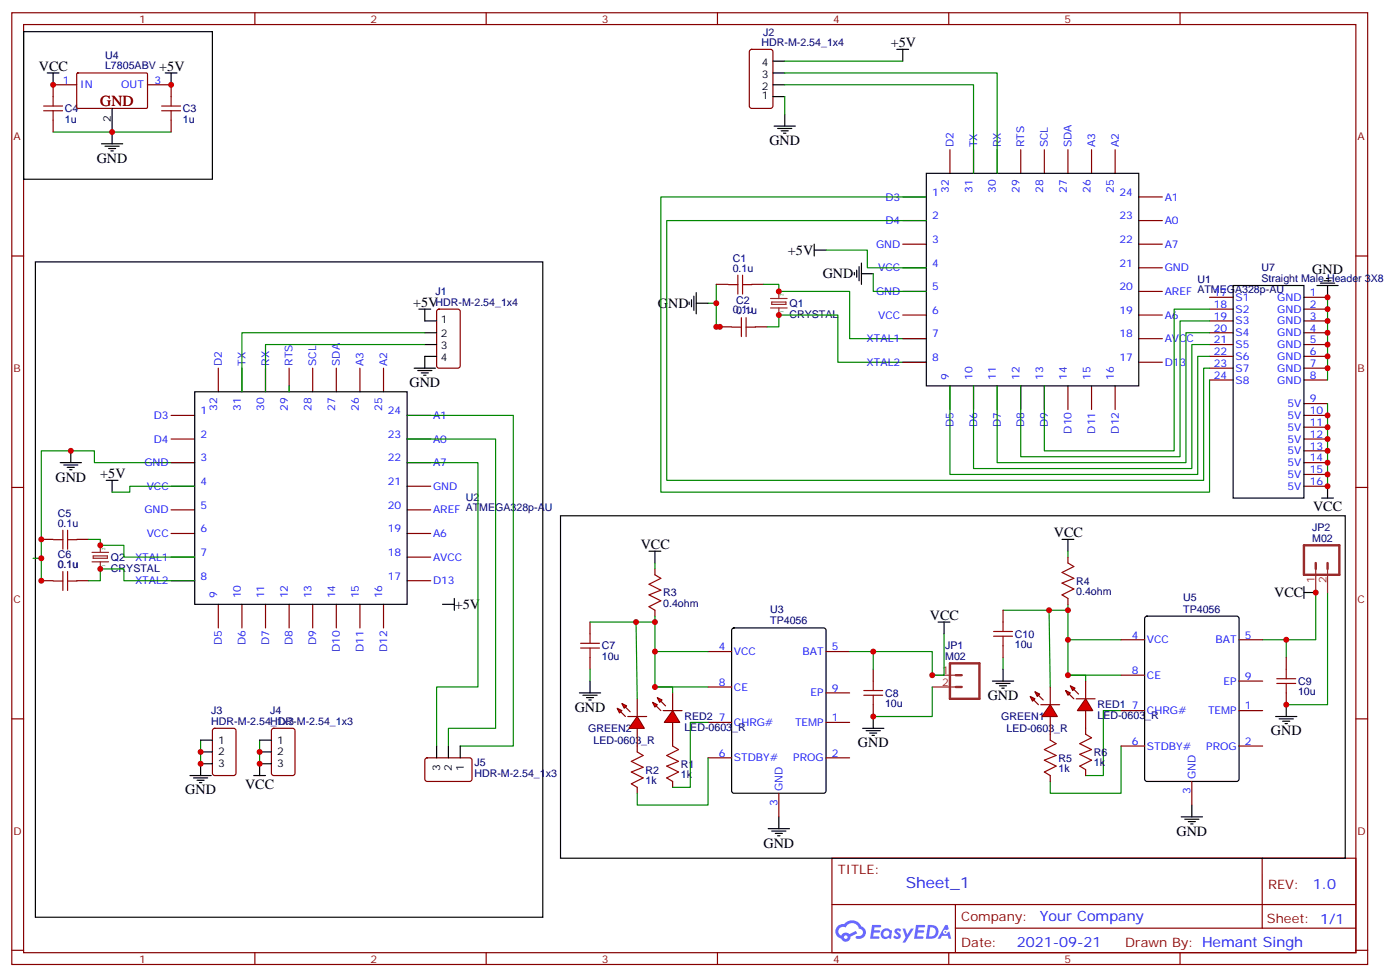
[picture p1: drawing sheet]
<svg xmlns="http://www.w3.org/2000/svg" width="419mm" height="292mm" viewBox="0 0 419 292" stroke-linecap="round" stroke-linejoin="round" font-family="sans-serif">
<g fill="none" stroke="#870000" stroke-width=".35">
<path d="M3.5 3.8h405.4v284.3h-405.4zM7.1 7.3h398.2v277.3h-398.2zM76.2 3.8v3.5M145.3 3.8v3.5M214.5 3.8v3.5M283.6 3.8v3.5M352.8 3.8v3.5M3.5 76.5h3.6M405.3 76.5h3.6M3.5 145.6h3.6M405.3 145.6h3.6M3.5 214.8h3.6"/>
<path d="M405.3 214.8h3.6M248.7 256.4h156.6v28.2h-156.6zM377.3 256.4v20.9M248.7 270.2h156.5M285.6 277.3h119.6M285.6 270.2v14.2M3.5 283.9h3.6M76.2 284.6v3.5M145.3 284.6v3.5M214.5 284.6v3.5M283.6 284.6v3.5M352.8 284.6v3.5"/>
<path d="M405.3 283.9h3.6"/>
</g>
<g fill="#5487ff">
<path d="M267.7 277.6a1.22 1.22 0 0 1 1.7 .2l-.4 .6a.47 .47 0 0 0-.3-.4 .47 .47 0 0 0-.5 .2l.1 .2a1.14 1.14 0 0 1 .8 1.8 1.14 1.14 0 0 1-1.9 0l-.2-.2 .5-.6 .7 .5a.29 .29 0 0 0 .3-.3 .29 .29 0 0 0-.2-.3 1.04 1.04 0 0 1-.6-1.7z"/>
<path d="M260.7 276.3h2.4l.3 .2-.2 .5-1.8 .1-.1 .8h1.5l.3 .4-.3 .4h-1.6l-.2 1.1h1.7l.2 .3-.2 .3-2.6 .1z"/>
<path d="M273.8 276.3h2.4l.3 .2-.1 .5-1.8 .1-.2 .8h1.6l.3 .4-.4 .4h-1.6l-.1 1.1h1.7l.2 .3-.2 .3-2.6 .1z"/>
<path d="M282.6 276.3h.7l.3 1.3-.6 .3a.69 .69 0 0 0-1 .3 .69 .69 0 0 0 .4 .9 .69 .69 0 0 0 .9-.6l.5-.2 .6 2.2h-.8l-.2-.9h-1.8l-.5 .9h-.8z"/>
<path d="M269.8 277.4h.8l.6 1.8 1.1-1.8h.9l-2.6 4.2h-.8l.9-1.5z"/>
<path d="M277.4 276.3l-.6 4.2h1.3a2.11 2.11 0 0 0 2.5-2.1 2.11 2.11 0 0 0-2.5-2.1zM278.1 277.1a1.43 1.43 0 0 1 1.6 1.6 1.43 1.43 0 0 1-2 1.1z"/>
<path d="M263.7 277.9a1.54 1.54 0 0 0-.1 2.2 1.54 1.54 0 0 0 2.2 .1l.6 .3 .3-2.3-.2-.3h-.4a1.49 1.49 0 0 0-2.4 0zM264 278.9a.94 .94 0 0 1 1.8 0 .94 .94 0 0 1-1.8 0z"/>
<path d="M250.4 276.7a2.18 2.18 0 0 0 1.1 3.7 1.44 1.44 0 0 0 1.6 .9 1.44 1.44 0 0 0 1.2-1.4l2-1.1-.5-.7-1.9 1a1.47 1.47 0 0 0-2.4 .4 1.39 1.39 0 0 1-.7-1.9 1.39 1.39 0 0 1 2-.5 2.12 2.12 0 0 1 2.2-1.3 2.12 2.12 0 0 1 1.9 1.7 1.14 1.14 0 0 1 1.1 1.4 1.14 1.14 0 0 1-1.7 .7 .43 .43 0 0 0-.5 .4 .43 .43 0 0 0 .4 .5 1.98 1.98 0 0 0 2.5-1.2 1.98 1.98 0 0 0-1.2-2.6 3.1 3.1 0 0 0-5.3-.6l-.9 .1zM252.3 280a.55 .55 0 0 1 1.1 0 .55 .55 0 0 1-1.1 0z"/>
<circle cx="282.6" cy="278.4" r=".26"/>
</g>
<g fill="none" stroke="#000" stroke-width=".35">
<path d="M7.1 9.5h56.4v44.1h-56.4zM231.1 18.3h3.5M268.1 14.7h3.5M269.9 14.7v3.6M33.5 32.4v10.6M231.1 28.9h3.5M231.1 25.3h3.5M231.1 21.8h3.5M231.4 37.7h6.4M232.5 38.4h4.2M233.5 39.1h2.2M234.2 39.8h.7"/>
<path d="M234.6 34.1v3.6M30.3 43h6.4M31.4 43.7h4.2M32.5 44.4h2.1M33.2 45.1h.7M256.8 79.7v4.2M257.5 78.6v6.3M125.2 92.4h3.6M127 92.4v3.5h3.5M127 99.4h3.5M206 90.2v.7M206.7 89.5v2.2"/>
<path d="M207.4 88.5v4.2M208.1 90.6h3.6M208.1 87.4v6.4M255.4 81.4v.7M256.1 80.7v2.1M257.5 81.8h3.6M123.8 110h6.4M124.9 110.7h4.2M125.9 111.4h2.2M126.6 112.1h.8M127 102.9h3.5M130.5 106.5h-3.5v3.5"/>
</g>
<path d="M224.2 15l.5-.3h5.7l.6 .5 .1 16.5-.5 .6-5.9 .1-.6-.5-.1-16.4zM15.9 35.9v3.5M22.9 25.3h-7v3.6M23 22l.3-.2h20.6l.2 .4-.1 10-.3 .2-20.6-.1-.2-.3zM44.1 25.3h7.1v3.6M51.2 35.9v3.5M130.8 92.6l.4-.2h5.7l.6 .4 .1 16.5-.5 .6-5.9 .1-.6-.5-.1-16.4z" fill="none" stroke="#870000" stroke-width=".35"/>
<path d="M15.9 39.4h35.3M211.7 90.6h2.4M214.1 97.6h1.1" fill="none" stroke="#008700" stroke-width=".35"/>
<path d="M13.1 33.1h5.6M13.1 31.7h5.6M15.9 28.9v2.8M15.9 33.1v2.8M48.3 33.1h5.7M48.3 31.7h5.7M51.2 28.9v2.8M51.2 33.1v2.8" fill="none" stroke="#a10000" stroke-width=".35"/>
<path d="M230.4 89.2h4.9M230.4 92h4.9M230.7 90.2h4.2v.7h-4.2zM232.8 87.1v2.1M232.8 92v2.1" fill="none" stroke="#8c2424" stroke-width=".35"/>
<g fill="#8c2424">
<circle cx="232.8" cy="87.1" r=".18"/>
<circle cx="232.8" cy="94.1" r=".18"/>
</g>
<path d="M214.1 84.9v12.7h1.1M58.2 138.2h-30v-3.5h-15.9v39.1M9.9 166.8h2.4" fill="none" stroke="#008700" stroke-width=".35"/>
<g fill="none" stroke="#a10000" stroke-width=".35">
<path d="M217.8 85h2.8M218.8 97.7h2.8M220.6 82.2v5.7M221.6 94.9v5.7M222 85h2.8M222 82.2v5.7M223.1 97.7h2.8M223.1 94.9v5.7M18.8 158.4v5.7M20.2 158.4v5.7M16 161.2h2.8M16 173.6h2.8"/>
<path d="M18.8 170.8v5.6M20.2 161.2h2.8M20.2 170.8v5.6M20.2 173.6h2.8"/>
</g>
<path d="M214.1 84.9h3.6M215.2 97.6h3.5M224.7 84.9h3.5M225.8 97.6h3.5M12.3 161.1h3.6M12.3 173.5h3.6M22.9 161.1h3.6M22.9 173.5h3.6" fill="none" stroke="#870000" stroke-width=".35"/>
<path d="M10.6 78.2h151.7v195.8h-151.7z" fill="none" stroke="#000" stroke-width=".35"/>
<path d="M27.5 165h5M27.5 167.9h5M27.9 166.1h4.2v.7h-4.2zM30 162.9v2.1M30 167.9v2.1" fill="none" stroke="#8c2424" stroke-width=".35"/>
<g fill="#8c2424">
<circle cx="30" cy="162.9" r=".18"/>
<circle cx="30" cy="170" r=".18"/>
</g>
<path d="M194 164.7h3.6M195.8 164.7v3.5M219 187.8l.4-.2h26.8l.7 .4v48.3l-.4 .6-27.1 .1-.6-.5-.1-48.2zM173.2 207h6.4M174.3 207.7h4.2M175.3 208.4h2.1M176 209.1h.7M176.4 203.5v3.5" fill="none" stroke="#000" stroke-width=".35"/>
<g fill="none" stroke="#870000" stroke-width=".35">
<path d="M195.8 170v1.7M176.4 185.8v3.6M176.4 196.4v3.6M195.8 182.3v1.8M211.7 194.7h7M246.9 194.7h7.1M261.1 200v3.5M211.7 215.8h7M211.7 205.2h7M246.9 215.8h7.1M246.9 207h7.1M261.1 210.5v3.6"/>
<path d="M190.5 222.9v1.7M190.5 235.2v1.8M201.1 221.1v1.8M201.1 233.5v1.7M211.7 226.4h7M232.8 237v7.1M246.9 226.4h7.1"/>
</g>
<path d="M195.8 171.7l1.8 1.1-3.6 1.8 3.6 1.7-3.6 1.4 3.6 1.8-3.6 1.8 1.8 1M173.6 193.6h5.6M173.6 192.2h5.6M176.4 189.4v2.8M176.4 193.6v2.8M258.2 207.7h5.7M258.2 206.3h5.7M261.1 203.5v2.8M261.1 207.7v2.8M190.5 224.6l1.8 1.1-3.6 1.8 3.6 1.7-3.6 1.4 3.6 1.8-3.6 1.8 1.8 1M201.1 222.9l1.7 1-3.5 1.8 3.5 1.8-3.5 1.4 3.5 1.7-3.5 1.8 1.8 1.1" fill="none" stroke="#a10000" stroke-width=".35"/>
<path d="M195.8 168.2v1.8M176.4 185.8h19.4M176.4 200v3.5M195.8 184.1v10.6h15.9M195.8 194.7v10.5h15.9" fill="none" stroke="#008700" stroke-width=".35"/>
<g fill="#f00" stroke="#870000" stroke-width=".35">
<path d="M201.1 212.3l2.1 3.5h-4.6z"/>
<path d="M198.3 212.3h5.6z"/>
</g>
<g fill="#870000" stroke="#870000" stroke-width=".35">
<path d="M196.1 210.9l1.5 1.4z"/>
<path d="M197.6 209.5l1.4 1.4z"/>
</g>
<g fill="#f00" stroke="#870000" stroke-width=".35">
<path d="M195.1 209.8l1.4 .7-.7 .7z"/>
<path d="M196.5 208.4l1.4 .7-.7 .7z"/>
</g>
<path d="M201.1 207v5.3M201.1 215.8v5.3" fill="none" stroke="#870000" stroke-width=".35"/>
<g fill="#f00" stroke="#870000" stroke-width=".35">
<path d="M190.5 214.1l2.1 3.5h-4.6z"/>
<path d="M187.7 214.1h5.6z"/>
</g>
<g fill="#870000" stroke="#870000" stroke-width=".35">
<path d="M185.6 212.7l1.4 1.4z"/>
<path d="M187 211.2l1.4 1.5z"/>
</g>
<g fill="#f00" stroke="#870000" stroke-width=".35">
<path d="M184.5 211.6l1.4 .7-.7 .7z"/>
<path d="M185.9 210.2l1.4 .7-.7 .7z"/>
</g>
<path d="M190.5 208.8v5.3M190.5 217.6v5.3" fill="none" stroke="#870000" stroke-width=".35"/>
<g fill="none" stroke="#008700" stroke-width=".35">
<path d="M393.3 177v14.1h-15.8M396.9 177v33.5h-12.4M190.1 185.8l.4 23M261.1 194.7v5.3M282.2 189.4v12.3h-3.5v-7h-24.7M313.6 182.3l.4 22.9M384.5 191.1v5.3M195.8 205.2h5.3v1.8M211.7 215.8h-5.3v19.4h-5.3M278.7 205.2v8.9h-17.6M319.3 201.7h5.3v1.8M335.1 212.3h-5.3v19.4h-5.2"/>
<path d="M211.7 226.4v14.1h-21.2v-3.5M335.1 222.9v14.1h-21.1v-3.5"/>
</g>
<g fill="none" stroke="#000" stroke-width=".35">
<path d="M257.9 217.6h6.3M258.9 218.3h4.3M260 219h2.1M260.7 219.7h.7M261.1 214.1v3.5M381.4 214.1h6.3M382.4 214.8h4.2M383.5 215.5h2.1M384.2 216.2h.7M384.5 210.5v3.6M229.7 247.6h6.3M230.7 248.3h4.2"/>
<path d="M231.8 249h2.1M232.5 249.7h.7M232.8 244.1v3.5M353.1 244.1h6.4M354.2 244.8h4.2M355.2 245.5h2.2M356 246.2h.7M356.3 240.5v3.6"/>
</g>
<path d="M389.8 162.9h10.6v8.8h-10.6zM393.3 168.2v1.8M396.9 168.2v1.8M284 198.2h8.8v10.6h-8.8zM285.8 205.2h1.7M285.8 201.7h1.7" fill="none" stroke="#8c2424" stroke-width=".71"/>
<path d="M393.3 170v7M396.9 170v7M278.7 201.7h7.1M278.7 205.2h7.1" fill="none" stroke="#8c2424" stroke-width=".35"/>
<g fill="#f00" stroke="#870000" stroke-width=".35">
<path d="M314 210.5l2.1 3.6h-4.6z"/>
<path d="M311.1 210.5h5.7z"/>
</g>
<g fill="#870000" stroke="#870000" stroke-width=".35">
<path d="M309 209.1l1.4 1.4z"/>
<path d="M310.4 207.7l1.5 1.4z"/>
</g>
<g fill="#f00" stroke="#870000" stroke-width=".35">
<path d="M308 208.1l1.4 .7-.7 .7z"/>
<path d="M309.4 206.7l1.4 .7-.7 .7z"/>
</g>
<path d="M314 205.2v5.3M314 214.1v5.3" fill="none" stroke="#870000" stroke-width=".35"/>
<g fill="#f00" stroke="#870000" stroke-width=".35">
<path d="M324.6 208.8l2.1 3.5h-4.6z"/>
<path d="M321.7 208.8h5.7z"/>
</g>
<g fill="#870000" stroke="#870000" stroke-width=".35">
<path d="M319.6 207.4l1.4 1.4z"/>
<path d="M321 206l1.4 1.4z"/>
</g>
<g fill="#f00" stroke="#870000" stroke-width=".35">
<path d="M318.6 206.3l1.4 .7-.7 .7z"/>
<path d="M320 204.9l1.4 .7-.7 .7z"/>
</g>
<g fill="none" stroke="#870000" stroke-width=".35">
<path d="M269.9 58.8h7M284 44.7v7.1M291 44.7v7.1M298.1 44.7v7.1M305.2 44.7v7.1M312.2 44.7v7.1M319.3 44.7v7.1M326.3 44.7v7.1M333.4 44.7v7.1M340.4 58.8h7.1M269.9 65.9h7M269.9 73h7"/>
<path d="M340.4 65.9h7.1M340.4 73h7.1M269.9 80h7M269.9 87.1h7M269.9 94.1h7M340.4 80h7.1M340.4 87.1h7.1M340.4 94.1h7.1M361.6 88.8h7.1M361.6 92.4h7.1M361.6 95.9h7.1M361.6 99.4h7.1"/>
<path d="M389.8 88.8h7.1M389.8 92.4h7.1M389.8 95.9h7.1M389.8 99.4h7.1M65.3 110v7.1M72.3 110v7.1M79.4 110v7.1M86.4 110v7.1M93.5 110v7.1M100.5 110v7.1M107.6 110v7.1M114.7 110v7.1"/>
<path d="M269.9 101.2h7M269.9 108.2h7M284 115.3v7M291 115.3v7M298.1 115.3v7M305.2 115.3v7M312.2 115.3v7M319.3 115.3v7M326.3 115.3v7M333.4 115.3v7M340.4 101.2h7.1M340.4 108.2h7.1"/>
<path d="M361.6 102.9h7.1M361.6 106.5h7.1M361.6 110h7.1M361.6 113.5h7.1M389.8 102.9h7.1M389.8 106.5h7.1M389.8 110h7.1M389.8 113.5h7.1M51.2 124.1h7M51.2 131.2h7M51.2 138.2h7M121.7 124.1h7.1"/>
<path d="M121.7 131.2h7.1M121.7 138.2h7.1M389.8 124.1h7.1M389.8 131.2h7.1M389.8 138.2h7.1M389.8 120.6h7.1M389.8 127.6h7.1M389.8 134.7h7.1M51.2 145.3h7M51.2 152.3h7M51.2 159.4h7M121.7 145.3h7.1"/>
<path d="M121.7 152.3h7.1M121.7 159.4h7.1M389.8 145.3h7.1M389.8 141.7h7.1M51.2 166.4h7M51.2 173.5h7M121.7 166.4h7.1M121.7 173.5h7.1M319.3 166.4v1.8M319.3 178.8v1.8M65.3 180.6v7M72.3 180.6v7"/>
<path d="M79.4 180.6v7M86.4 180.6v7M93.5 180.6v7M100.5 180.6v7M107.6 180.6v7M114.7 180.6v7M299.9 182.3v3.5M299.9 192.9v3.5M335.1 191.1h7.1M370.4 191.1h7.1M384.5 196.4v3.6M63.7 217.8l.5-.2h5.6l.7 .4 .1 13-.5 .6-5.9 .1-.6-.5-.1-12.9z"/>
<path d="M81.4 217.8l.4-.2h5.7l.6 .4 .1 13-.5 .6-5.9 .1-.6-.5-.1-12.9zM314 219.4v1.7M324.6 203.5v5.3M324.6 212.3v7.1M335.1 212.3h7.1M335.1 201.7h7.1M370.4 212.3h7.1M370.4 203.5h7.1M384.5 207v3.5M127.2 226.6l.5-.2 13 .1 .4 .6-.1 5.9-.6 .5-13-.1-.4-.6v-5.7zM314 231.7v1.8M324.6 229.9v1.8"/>
<path d="M335.1 222.9h7.1M356.3 233.5v7M370.4 222.9h7.1"/>
</g>
<g fill="none" stroke="#008700" stroke-width=".35">
<path d="M234.6 18.3h35.3M234.6 25.3h56.4v26.5M234.6 21.8h63.5v30M234.6 28.9v5.2M276.9 58.8h-79.3v88.2h164v-33.5M246.9 74.7h12.4v5.3h17.6M276.9 65.9h-77.6v77.6h160.5v-33.5h1.8M127 99.4h-54.7v17.7M228.2 84.9h4.6v2.2h21.2v14.1h22.9M229.3 97.6h3.5v-3.5h17.7v14.1h26.4M261.1 81.8v5.3h15.8M361.6 99.4h-7.1v38.8h-56.4v-22.9"/>
<path d="M361.6 95.9h-8.8v40.6h-47.6v-21.2M361.6 92.4h-10.6v42.3h-38.8v-19.4M396.9 88.8v24.7M86.4 115.3v1.8M127 102.9h-47.6v14.2M361.6 106.5h-3.5v35.2h-74.1v-26.4M361.6 102.9h-5.3v37.1h-65.3v-24.7M121.7 124.1h31.8v98.8h-15.9M121.7 131.2h26.5v86.4h-14.1v5.3M121.7 138.2h21.2v67h-12.4v17.7M396.9 120.6v24.7M58.2 145.3h-19.4v1.7h-5.3"/>
<path d="M26.5 173.5h3.5v-3.5h7v3.5h21.2M26.5 161.1h3.5v1.8h7v3.5h21.2M319.3 164.7v1.7M299.9 182.3h19.4M299.9 196.4v3.6M319.3 191.1v10.6h15.8M319.3 180.6v10.5h15.8M60 221.1v7.1M77.6 221.1v7.1"/>
</g>
<g fill="none" stroke="#000" stroke-width=".35">
<path d="M14.1 21.8h3.5M15.9 21.8v3.5M49.4 21.8h3.5M51.2 21.8v3.5M276.9 51.8h63.5v63.5h-63.5zM243.4 74.7h3.5M243.4 73v3.5M368.7 85.3h21.1v63.5h-21.1zM393.7 85.3h6.3M394.8 84.6h4.2M395.8 83.9h2.1M396.5 83.2h.7"/>
<path d="M396.9 85.3v3.5M58.2 117.1h63.5v63.5h-63.5zM18 138.2h6.3M19 138.9h4.3M20.1 139.6h2.1M21.2 134.7v3.5M20.8 140.3h.7M31.7 143.5h3.6M33.5 143.5v3.5M167.6 154.1h234.6v102.3h-234.6zM395.1 148.8h3.5M396.9 145.3v3.5"/>
<path d="M135.8 178.8v3.5M317.5 161.1h3.5M319.3 161.1v3.6M389.8 177h3.5M389.8 175.3v3.5M132.3 180.6h3.5M280.5 185.8h3.5M282.2 185.8v3.6M299.9 200v3.5M342.4 184.3l.5-.2h26.8l.7 .4v48.3l-.4 .6-27.1 .1-.7-.5v-48.2zM296.7 203.5h6.3M297.7 204.2h4.3"/>
<path d="M298.8 204.9h2.1M299.5 205.6h.7M56.8 231.7h6.3M57.9 232.4h4.2M58.9 233.1h2.1M59.6 233.8h.7M60 221.1h3.5M60 224.6h3.5M63.5 228.2h-3.5v3.5M75.8 231.7h3.6M77.6 221.1h3.5M77.6 224.6h3.5"/>
<path d="M81.1 228.2h-3.5v3.5M130.5 222.9v3.5M134.1 222.9v3.5M137.6 222.9v3.5"/>
</g>
<path d="M319.3 168.2l1.7 1.1-3.5 1.7 3.5 1.8-3.5 1.4 3.5 1.8-3.5 1.7 1.8 1.1M297 190.1h5.7M297 188.7h5.7M299.9 185.8v2.9M299.9 190.1v2.8M384.5 200v2.8M324.6 219.4l1.7 1-3.5 1.8 3.5 1.7-3.5 1.5 3.5 1.7-3.5 1.8 1.8 1M381.7 204.2h5.6M381.7 202.8h5.6M384.5 204.2v2.8M314 221.1l1.7 1.1-3.5 1.7 3.5 1.8-3.5 1.4 3.5 1.8-3.5 1.7 1.8 1.1" fill="none" stroke="#a10000" stroke-width=".35"/>
<g fill="#c00">
<circle cx="33.5" cy="39.4" r=".88"/>
<circle cx="214.1" cy="90.6" r=".88"/>
<circle cx="195.8" cy="194.7" r=".88"/>
<circle cx="195.8" cy="185.8" r=".88"/>
<circle cx="195.8" cy="205.2" r=".88"/>
<circle cx="261.1" cy="214.1" r=".88"/>
<circle cx="261.1" cy="194.7" r=".88"/>
<circle cx="190.1" cy="185.8" r=".88"/>
<circle cx="313.6" cy="182.3" r=".88"/>
<circle cx="384.5" cy="191.1" r=".88"/>
<circle cx="384.5" cy="210.5" r=".88"/>
<circle cx="319.3" cy="201.7" r=".88"/>
<circle cx="319.3" cy="182.3" r=".88"/>
<circle cx="319.3" cy="191.1" r=".88"/>
<circle cx="214.1" cy="97.6" r=".88"/>
<circle cx="215.2" cy="97.6" r=".88"/>
<circle cx="15.9" cy="25.3" r=".88"/>
<circle cx="51.2" cy="25.3" r=".88"/>
<circle cx="232.8" cy="87.1" r=".88"/>
<circle cx="232.8" cy="94.1" r=".88"/>
<circle cx="396.9" cy="88.8" r=".88"/>
<circle cx="396.9" cy="92.4" r=".88"/>
<circle cx="396.9" cy="95.9" r=".88"/>
<circle cx="396.9" cy="99.4" r=".88"/>
<circle cx="396.9" cy="102.9" r=".88"/>
<circle cx="396.9" cy="106.5" r=".88"/>
<circle cx="396.9" cy="110" r=".88"/>
<circle cx="396.9" cy="145.3" r=".88"/>
<circle cx="396.9" cy="124.1" r=".88"/>
<circle cx="396.9" cy="127.6" r=".88"/>
<circle cx="396.9" cy="131.2" r=".88"/>
<circle cx="396.9" cy="134.7" r=".88"/>
<circle cx="396.9" cy="138.2" r=".88"/>
<circle cx="396.9" cy="141.7" r=".88"/>
<circle cx="30" cy="162.9" r=".88"/>
<circle cx="30" cy="170" r=".88"/>
<circle cx="12.3" cy="166.8" r=".88"/>
<circle cx="12.3" cy="173.5" r=".88"/>
<circle cx="12.3" cy="161.1" r=".88"/>
<circle cx="21.2" cy="134.7" r=".88"/>
<circle cx="60" cy="228.2" r=".88"/>
<circle cx="60" cy="224.6" r=".88"/>
<circle cx="77.6" cy="228.2" r=".88"/>
<circle cx="77.6" cy="224.6" r=".88"/>
<circle cx="278.7" cy="201.7" r=".88"/>
<circle cx="393.3" cy="177" r=".88"/>
</g>
<text font-size="4.6" fill="#800" x="30" y="31.7">GND</text>
<text font-size="4.6" fill="#00f" x="270.8" y="265.4">Sheet_1</text>
<g font-size="4.2">
<text x="266.3" y="14">+5V</text>
<text x="11.6" y="21.1">VCC</text>
<text x="47.6" y="21.1">+5V</text>
<text x="230" y="43.3">GND</text>
<text x="28.9" y="48.6">GND</text>
<text x="235.6" y="76.1">+5V</text>
<text x="245.9" y="83.2">GND</text>
<text x="392.3" y="82">GND</text>
<text x="123.5" y="91.7">+5V</text>
<text x="196.7" y="92">GND</text>
<text x="122.4" y="115.6">GND</text>
<text x="16.6" y="143.9">GND</text>
<text x="30" y="142.8">+5V</text>
<text x="392.6" y="152.8">VCC</text>
<text x="315" y="160.4">VCC</text>
<text x="191.6" y="164">VCC</text>
<text x="380.9" y="178.5">VCC</text>
<text x="136" y="182">+5V</text>
<text x="278" y="185.1">VCC</text>
<text x="295.3" y="209.1">GND</text>
<text x="171.8" y="212.7">GND</text>
<text x="379.9" y="219.7">GND</text>
<text x="256.5" y="223.2">GND</text>
<text x="55.4" y="237.3">GND</text>
<text x="73.3" y="235.7">VCC</text>
<text x="351.7" y="249.7">GND</text>
<text x="228.2" y="253.2">GND</text>
</g>
<g font-size="4.2" fill="#00f">
<text x="392.5" y="265.7">1.0</text>
<text x="310.9" y="275.2">Your Company</text>
<text x="304" y="283">2021-09-21</text>
</g>
<g font-size="3.9" fill="#800">
<text x="250.5" y="261">TITLE:</text>
<text x="379.1" y="265.7">REV:</text>
<text x="287.4" y="275.2">Company:</text>
<text x="378.7" y="275.8">Sheet: 1/1</text>
<text x="287.4" y="282.9">Date:</text>
<text x="336.4" y="282.9">Drawn By: Hemant Singh</text>
</g>
<g font-size="3.2" fill="#800">
<text x="41.6" y="6.8">1</text>
<text x="110.8" y="6.8">2</text>
<text x="179.9" y="6.8">3</text>
<text x="249.1" y="6.8">4</text>
<text x="318.2" y="6.8">5</text>
<text x="4.1" y="41.9">A</text>
<text x="405.9" y="41.9">A</text>
<text x="4.1" y="111.1">B</text>
<text x="405.9" y="111.1">B</text>
<text x="4.1" y="180.2">C</text>
<text x="405.9" y="180.2">C</text>
<text x="4.1" y="249.3">D</text>
<text x="405.9" y="249.3">D</text>
<text x="41.6" y="287.6">1</text>
<text x="110.8" y="287.6">2</text>
<text x="179.9" y="287.6">3</text>
<text x="249.1" y="287.6">4</text>
<text x="318.2" y="287.6">5</text>
</g>
<g font-size="3.2" fill="#000080">
<text x="228.1" y="10.7">J2</text>
<text x="31.4" y="17.5">U4</text>
<text x="227.7" y="13.7">HDR-M-2.54_1x4</text>
<text x="31.4" y="20.7">L7805ABV</text>
<text x="19.4" y="33.5">C4</text>
<text x="54.7" y="33.5">C3</text>
<text x="19.4" y="36.7">1u</text>
<text x="54.7" y="36.7">1u</text>
<text x="219" y="81.2">0.1u</text>
<text x="219.1" y="78.2">C1</text>
<text x="377.1" y="81">U7</text>
<text x="130.2" y="88.1">J1</text>
<text x="357.9" y="84.5">U1</text>
<text x="377.1" y="84.2">Straight Male Header 3X8</text>
<text x="130.2" y="91.3">HDR-M-2.54_1x4</text>
<text x="219" y="93.5">0.1u</text>
<text x="220.1" y="90.9">C2</text>
<text x="236" y="94.9">CRYSTAL</text>
<text x="236" y="91.7">Q1</text>
<text x="139.2" y="149.8">U2</text>
<text x="17.3" y="154.4">C5</text>
<text x="17.3" y="157.4">0.1u</text>
<text x="392.3" y="161.9">M02</text>
<text x="392.3" y="158.6">JP2</text>
<text x="17.3" y="166.7">C6</text>
<text x="33.2" y="167.6">Q2</text>
<text x="17.3" y="169.7">0.1u</text>
<text x="33.2" y="170.8">CRYSTAL</text>
<text x="198.3" y="178.2">R3</text>
<text x="321.7" y="177.8">0.4ohm</text>
<text x="321.7" y="174.6">R4</text>
<text x="353.7" y="179.6">U5</text>
<text x="198.3" y="181.4">0.4ohm</text>
<text x="230.3" y="183.2">U3</text>
<text x="353.7" y="183">TP4056</text>
<text x="230.3" y="186.5">TP4056</text>
<text x="303.4" y="190.5">C10</text>
<text x="179.9" y="197.3">10u</text>
<text x="179.9" y="194">C7</text>
<text x="282.6" y="197.1">M02</text>
<text x="282.6" y="194">JP1</text>
<text x="303.4" y="193.7">10u</text>
<text x="264.6" y="208.2">C8</text>
<text x="388.1" y="207.8">10u</text>
<text x="388.1" y="204.7">C9</text>
<text x="63.2" y="213.4">J3</text>
<text x="80.8" y="213.4">J4</text>
<text x="204.6" y="215.1">RED2</text>
<text x="264.6" y="211.3">10u</text>
<text x="299.3" y="215.2">GREEN1</text>
<text x="328.1" y="214.8">LED-0603_R</text>
<text x="328.1" y="211.6">RED1</text>
<text x="63.2" y="216.5">HDR-M-2.54_1x3</text>
<text x="80.8" y="216.5">HDR-M-2.54_1x3</text>
<text x="175.8" y="218.7">GREEN2</text>
<text x="204.6" y="218.3">LED-0603_R</text>
<text x="300.9" y="218.7">LED-0603_R</text>
<text x="177.4" y="222.2">LED-0603_R</text>
<text x="316.4" y="227.6">R5</text>
<text x="327" y="225.8">R6</text>
<text x="141.8" y="232.1">HDR-M-2.54_1x3</text>
<text x="141.8" y="228.9">J5</text>
<text x="193" y="231.1">R2</text>
<text x="203.6" y="232.5">1k</text>
<text x="203.6" y="229.4">R1</text>
<text x="316.4" y="230.7">1k</text>
<text x="327" y="228.9">1k</text>
<text x="193" y="234.2">1k</text>
</g>
<g font-size="3.2">
<text x="227.7" y="23.2">3</text>
<text x="227.7" y="19.7">4</text>
<text x="227.7" y="29.6">1</text>
<text x="227.7" y="26.7">2</text>
<text x="33.2" y="36.5" transform="rotate(-90 33.2 36.5)">2</text>
<text x="131.8" y="96.6">1</text>
<text x="131.8" y="100.8">2</text>
<text x="131.8" y="104.4">3</text>
<text x="131.8" y="107.9">4</text>
<text x="65.3" y="222.2">1</text>
<text x="65.3" y="225.7">2</text>
<text x="82.9" y="222.2">1</text>
<text x="82.9" y="225.7">2</text>
<text x="65.3" y="229.2">3</text>
<text x="82.9" y="229.2">3</text>
<text x="131.6" y="230.2" transform="rotate(-90 131.6 230.2)">3</text>
<text x="135.1" y="230.2" transform="rotate(-90 135.1 230.2)">2</text>
<text x="138.6" y="230.2" transform="rotate(-90 138.6 230.2)">1</text>
</g>
<g font-size="3.2" fill="#00f">
<text x="18.8" y="25">1</text>
<text x="24" y="26.4">IN</text>
<text x="36.3" y="26.4">OUT</text>
<text x="46.2" y="25">3</text>
<text x="285" y="44" transform="rotate(-90 285 44)">D2</text>
<text x="292.1" y="44" transform="rotate(-90 292.1 44)">TX</text>
<text x="299.2" y="44" transform="rotate(-90 299.2 44)">RX</text>
<text x="306.2" y="44" transform="rotate(-90 306.2 44)">RTS</text>
<text x="313.3" y="44" transform="rotate(-90 313.3 44)">SCL</text>
<text x="320.3" y="44" transform="rotate(-90 320.3 44)">SDA</text>
<text x="327.4" y="44" transform="rotate(-90 327.4 44)">A3</text>
<text x="334.4" y="44" transform="rotate(-90 334.4 44)">A2</text>
<text x="264.7" y="59.9">D3</text>
<text x="278.7" y="58.5">1</text>
<text x="283.6" y="57.6" transform="rotate(-90 283.6 57.6)">32</text>
<text x="290.7" y="57.6" transform="rotate(-90 290.7 57.6)">31</text>
<text x="297.7" y="57.6" transform="rotate(-90 297.7 57.6)">30</text>
<text x="304.8" y="57.6" transform="rotate(-90 304.8 57.6)">29</text>
<text x="311.9" y="57.6" transform="rotate(-90 311.9 57.6)">28</text>
<text x="318.9" y="57.6" transform="rotate(-90 318.9 57.6)">27</text>
<text x="326" y="57.6" transform="rotate(-90 326 57.6)">26</text>
<text x="333" y="57.6" transform="rotate(-90 333 57.6)">25</text>
<text x="334.6" y="58.5">24</text>
<text x="348.2" y="59.9">A1</text>
<text x="278.7" y="65.5">2</text>
<text x="334.6" y="65.5">23</text>
<text x="264.7" y="67">D4</text>
<text x="348.2" y="67">A0</text>
<text x="261.9" y="74">GND</text>
<text x="278.7" y="72.6">3</text>
<text x="334.6" y="72.6">22</text>
<text x="348.2" y="74">A7</text>
<text x="262.6" y="81.1">VCC</text>
<text x="278.7" y="79.7">4</text>
<text x="334.6" y="79.7">21</text>
<text x="348.2" y="81.1">GND</text>
<text x="261.9" y="88.1">GND</text>
<text x="278.7" y="86.7">5</text>
<text x="334.6" y="86.7">20</text>
<text x="348.2" y="88.1">AREF ATMEGA328p-AU</text>
<text x="362.9" y="88.5">17</text>
<text x="369.4" y="89.9">S1</text>
<text x="381.8" y="89.9">GND</text>
<text x="391.6" y="88.5">1</text>
<text x="262.6" y="95.2">VCC</text>
<text x="278.7" y="93.8">6</text>
<text x="334.6" y="93.8">19</text>
<text x="348.2" y="95.2">A6</text>
<text x="362.9" y="92">18</text>
<text x="362.9" y="95.5">19</text>
<text x="369.4" y="93.4">S2</text>
<text x="381.8" y="93.4">GND</text>
<text x="391.6" y="92">2</text>
<text x="391.6" y="95.5">3</text>
<text x="278.7" y="100.8">7</text>
<text x="334.6" y="100.8">18</text>
<text x="362.9" y="99.1">20</text>
<text x="369.4" y="96.9">S3</text>
<text x="369.4" y="100.5">S4</text>
<text x="381.8" y="96.9">GND</text>
<text x="381.8" y="100.5">GND</text>
<text x="391.6" y="99.1">4</text>
<text x="259.1" y="102.2">XTAL1</text>
<text x="278.7" y="107.9">8</text>
<text x="334.6" y="107.9">17</text>
<text x="348.2" y="102.2">AVCC</text>
<text x="362.9" y="102.6">21</text>
<text x="362.9" y="106.1">22</text>
<text x="369.4" y="104">S5</text>
<text x="369.4" y="107.5">S6</text>
<text x="381.8" y="104">GND</text>
<text x="381.8" y="107.5">GND</text>
<text x="391.6" y="102.6">5</text>
<text x="391.6" y="106.1">6</text>
<text x="66.3" y="109.3" transform="rotate(-90 66.3 109.3)">D2</text>
<text x="73.4" y="109.3" transform="rotate(-90 73.4 109.3)">TX</text>
<text x="80.4" y="109.3" transform="rotate(-90 80.4 109.3)">RX</text>
<text x="87.5" y="109.3" transform="rotate(-90 87.5 109.3)">RTS</text>
<text x="94.5" y="109.3" transform="rotate(-90 94.5 109.3)">SCL</text>
<text x="101.6" y="109.3" transform="rotate(-90 101.6 109.3)">SDA</text>
<text x="108.7" y="109.3" transform="rotate(-90 108.7 109.3)">A3</text>
<text x="115.7" y="109.3" transform="rotate(-90 115.7 109.3)">A2</text>
<text x="259.1" y="109.3">XTAL2</text>
<text x="283.6" y="113.5" transform="rotate(-90 283.6 113.5)">9</text>
<text x="290.7" y="113.5" transform="rotate(-90 290.7 113.5)">10</text>
<text x="297.7" y="113.5" transform="rotate(-90 297.7 113.5)">11</text>
<text x="304.8" y="113.5" transform="rotate(-90 304.8 113.5)">12</text>
<text x="311.9" y="113.5" transform="rotate(-90 311.9 113.5)">13</text>
<text x="318.9" y="113.5" transform="rotate(-90 318.9 113.5)">14</text>
<text x="326" y="113.5" transform="rotate(-90 326 113.5)">15</text>
<text x="333" y="113.5" transform="rotate(-90 333 113.5)">16</text>
<text x="348.2" y="109.3">D13</text>
<text x="362.9" y="109.6">23</text>
<text x="362.9" y="113.2">24</text>
<text x="369.4" y="111.1">S7</text>
<text x="381.8" y="111.1">GND</text>
<text x="391.6" y="109.6">7</text>
<text x="391.6" y="113.2">8</text>
<text x="369.4" y="114.6">S8</text>
<text x="381.8" y="114.6">GND</text>
<text x="46" y="125.2">D3</text>
<text x="60" y="123.8">1</text>
<text x="64.9" y="122.8" transform="rotate(-90 64.9 122.8)">32</text>
<text x="72" y="122.8" transform="rotate(-90 72 122.8)">31</text>
<text x="79" y="122.8" transform="rotate(-90 79 122.8)">30</text>
<text x="86.1" y="122.8" transform="rotate(-90 86.1 122.8)">29</text>
<text x="93.1" y="122.8" transform="rotate(-90 93.1 122.8)">28</text>
<text x="100.2" y="122.8" transform="rotate(-90 100.2 122.8)">27</text>
<text x="107.2" y="122.8" transform="rotate(-90 107.2 122.8)">26</text>
<text x="114.3" y="122.8" transform="rotate(-90 114.3 122.8)">25</text>
<text x="115.9" y="123.8">24</text>
<text x="129.5" y="125.2">A1</text>
<text x="384.9" y="121.6">5V</text>
<text x="384.9" y="125.2">5V</text>
<text x="391.6" y="120.2">9</text>
<text x="391.6" y="123.8">10</text>
<text x="60" y="130.8">2</text>
<text x="115.9" y="130.8">23</text>
<text x="285" y="127.5" transform="rotate(-90 285 127.5)">D5</text>
<text x="292.1" y="127.5" transform="rotate(-90 292.1 127.5)">D6</text>
<text x="299.2" y="127.5" transform="rotate(-90 299.2 127.5)">D7</text>
<text x="306.2" y="127.5" transform="rotate(-90 306.2 127.5)">D8</text>
<text x="313.3" y="127.5" transform="rotate(-90 313.3 127.5)">D9</text>
<text x="320.3" y="129.5" transform="rotate(-90 320.3 129.5)">D10</text>
<text x="327.4" y="129.5" transform="rotate(-90 327.4 129.5)">D11</text>
<text x="334.4" y="129.5" transform="rotate(-90 334.4 129.5)">D12</text>
<text x="384.9" y="128.7">5V</text>
<text x="391.6" y="127.3">11</text>
<text x="391.6" y="130.8">12</text>
<text x="46" y="132.2">D4</text>
<text x="60" y="137.9">3</text>
<text x="115.9" y="137.9">22</text>
<text x="129.5" y="132.2">A0</text>
<text x="384.9" y="132.2">5V</text>
<text x="384.9" y="135.7">5V</text>
<text x="391.6" y="134.3">13</text>
<text x="391.6" y="137.9">14</text>
<text x="43.2" y="139.3">GND</text>
<text x="129.5" y="139.3">A7</text>
<text x="384.9" y="139.3">5V</text>
<text x="384.9" y="142.8">5V</text>
<text x="391.6" y="141.4">15</text>
<text x="43.8" y="146.3">VCC</text>
<text x="60" y="144.9">4</text>
<text x="115.9" y="144.9">21</text>
<text x="129.5" y="146.3">GND</text>
<text x="384.9" y="146.3">5V</text>
<text x="391.6" y="144.9">16</text>
<text x="43.2" y="153.4">GND</text>
<text x="60" y="152">5</text>
<text x="115.9" y="152">20</text>
<text x="129.5" y="153.4">AREF ATMEGA328p-AU</text>
<text x="43.8" y="160.4">VCC</text>
<text x="60" y="159">6</text>
<text x="115.9" y="159">19</text>
<text x="129.5" y="160.4">A6</text>
<text x="40.4" y="167.5">XTAL1</text>
<text x="60" y="166.1">7</text>
<text x="115.9" y="166.1">18</text>
<text x="129.5" y="167.5">AVCC</text>
<text x="60" y="173.1">8</text>
<text x="115.9" y="173.1">17</text>
<text x="40.4" y="174.6">XTAL2</text>
<text x="64.9" y="178.8" transform="rotate(-90 64.9 178.8)">9</text>
<text x="72" y="178.8" transform="rotate(-90 72 178.8)">10</text>
<text x="79" y="178.8" transform="rotate(-90 79 178.8)">11</text>
<text x="86.1" y="178.8" transform="rotate(-90 86.1 178.8)">12</text>
<text x="93.1" y="178.8" transform="rotate(-90 93.1 178.8)">13</text>
<text x="100.2" y="178.8" transform="rotate(-90 100.2 178.8)">14</text>
<text x="107.2" y="178.8" transform="rotate(-90 107.2 178.8)">15</text>
<text x="114.3" y="178.8" transform="rotate(-90 114.3 178.8)">16</text>
<text x="129.5" y="174.6">D13</text>
<text x="338.4" y="190.8">4</text>
<text x="372.2" y="190.8">5</text>
<text x="66.3" y="192.8" transform="rotate(-90 66.3 192.8)">D5</text>
<text x="73.4" y="192.8" transform="rotate(-90 73.4 192.8)">D6</text>
<text x="80.4" y="192.8" transform="rotate(-90 80.4 192.8)">D7</text>
<text x="87.5" y="192.8" transform="rotate(-90 87.5 192.8)">D8</text>
<text x="94.5" y="192.8" transform="rotate(-90 94.5 192.8)">D9</text>
<text x="101.6" y="194.8" transform="rotate(-90 101.6 194.8)">D10</text>
<text x="108.7" y="194.8" transform="rotate(-90 108.7 194.8)">D11</text>
<text x="115.7" y="194.8" transform="rotate(-90 115.7 194.8)">D12</text>
<text x="214.9" y="194.3">4</text>
<text x="219.4" y="195.7">VCC</text>
<text x="239.9" y="195.7">BAT</text>
<text x="248.7" y="194.3">5</text>
<text x="342.9" y="192.2">VCC</text>
<text x="363.4" y="192.2">BAT</text>
<text x="338.4" y="201.4">8</text>
<text x="342.9" y="202.8">CE</text>
<text x="372.2" y="203.1">9</text>
<text x="214.9" y="204.9">8</text>
<text x="219.4" y="206.3">CE</text>
<text x="242.3" y="208.1">EP</text>
<text x="248.7" y="206.7">9</text>
<text x="365.8" y="204.5">EP</text>
<text x="214.9" y="215.5">7</text>
<text x="248.7" y="215.5">1</text>
<text x="338.4" y="211.9">7</text>
<text x="342.9" y="213.4">CHRG#</text>
<text x="361.2" y="213.4">TEMP</text>
<text x="372.2" y="211.9">1</text>
<text x="219.4" y="216.9">CHRG#</text>
<text x="237.7" y="216.9">TEMP</text>
<text x="214.9" y="226.1">6</text>
<text x="219.4" y="227.5">STDBY#</text>
<text x="237.2" y="227.5">PROG</text>
<text x="248.7" y="226.1">2</text>
<text x="338.4" y="222.5">6</text>
<text x="342.9" y="223.9">STDBY#</text>
<text x="360.6" y="223.9">PROG</text>
<text x="372.2" y="222.5">2</text>
<text x="357.4" y="232.8" transform="rotate(-90 357.4 232.8)">GND</text>
<text x="233.9" y="236.3" transform="rotate(-90 233.9 236.3)">GND</text>
<text x="356" y="237.3" transform="rotate(-90 356 237.3)">3</text>
<text x="232.5" y="240.8" transform="rotate(-90 232.5 240.8)">3</text>
</g>
<g font-size="3.2" fill="#8d2323">
<text x="393" y="174.1" transform="rotate(-90 393 174.1)">1</text>
<text x="396.5" y="174.1" transform="rotate(-90 396.5 174.1)">2</text>
<text x="281.6" y="201.4">1</text>
<text x="281.6" y="204.9">2</text>
</g>
<g font-size="1.4" fill="#238d23">
<text x="234.2" y="88.5" transform="rotate(-90 234.2 88.5)">2</text>
<text x="234.2" y="93.4" transform="rotate(-90 234.2 93.4)">1</text>
<text x="31.4" y="164.3" transform="rotate(-90 31.4 164.3)">2</text>
<text x="31.4" y="169.3" transform="rotate(-90 31.4 169.3)">1</text>
</g>
</svg>
